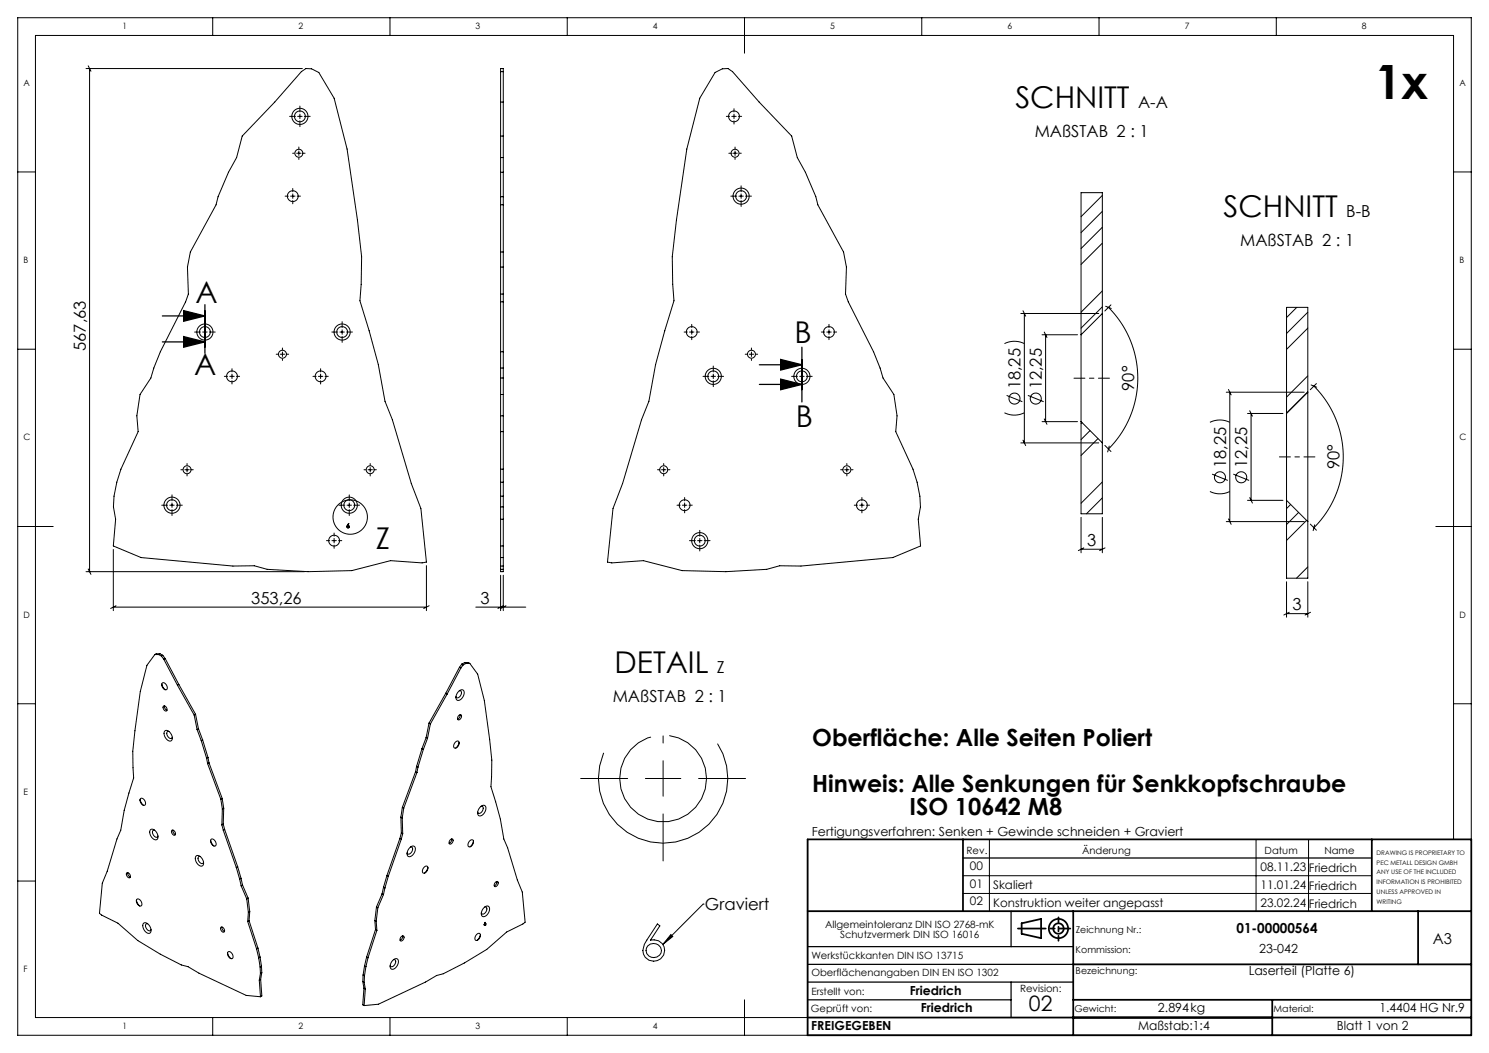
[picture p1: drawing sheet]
<svg xmlns="http://www.w3.org/2000/svg" width="420mm" height="297mm" viewBox="0 0 420 297" stroke-linecap="round" stroke-linejoin="round" font-family="sans-serif">
<g fill="none" stroke="#000" stroke-width=".28">
<path d="M24.3 19.3h61M24.9 18.6l.7 1.5M25.3 19.3v141.9M60 5v5M110 5v5M141.2 19.3h.8v141.9h-.8zM160 5v5M210 5v10M260 5v5M310 5v5M360 5v5M81.7 32.8h1.6"/>
<path d="M84 32.8h1.2M84.6 29.9v1.7M84.6 32.2v1.2M84.6 34.1v1.6M85 20.2l1.3-.9 1.6 .1 2 1 4.4 7.3 3.6 14.3 2.9 20.1 1.2 10.3-.1 7.8-.4 4.6 2.6 8.5 2.6 9.5 1.9 10.4 2.1 5.2 5.3 18 2.7 7 1.6 15.1-1.2 .3-8.9-.7-11 2.8-12.3 .3-11.5-.6-3.7-1-6 .1-25.9-2.4-7.8-3.3 .6-7.6a22.6 22.6 0 0 1 1.5-14.1l4.9-10.6-.4-4.4 .9-6 3.1-4.7 .8-2.8 1.8-4.6 7.2-14.1 .7-2.2-.2-7.6 .8-4.2 7.2-13.3 .6-2.3 2.9-6.9 2.3-4.2 1.6-6 9.2-9.6zM85.8 32.8h1.7M141.2 38.4h.8M141.2 28.8h.8M141.2 20.2h.8M201.7 20.4l2.1-1 1.5-.1 1.3 .9 7.5 8.6 9.2 9.6 1.6 6 2.3 4.2 2.9 6.9 .6 2.3 7.2 13.3 .9 4.2-.3 7.6 .8 2.2 7.1 14.1 1.8 4.6 .9 2.8 3 4.7 .9 6-.3 4.4 4.8 10.6a22.6 22.6 0 0 1 1.5 14.1l.7 7.6-7.9 3.3-25.9 2.4-6-.1-3.6 1-11.6 .6-12.3-.3-10.9-2.8-8.9 .7-1.3-.3 1.6-15.1 2.7-7 5.4-18 2-5.2 1.9-10.4 2.6-9.5 2.6-8.5-.3-4.6-.2-7.8 1.2-10.3 2.9-20.1 3.7-14.3zM204.9 32.8h.9M206.4 32.8h1.3"/>
<path d="M207 30.7v.9M207 32.2v1.2M207 34.1v.9M208.3 32.8h.9M5 48.5h5M80.4 55.3h.9M82 55.3h1.2M82.5 43.2h.5M82.6 53.2v.9M82.6 54.7v1.2M82.6 56.6v.9M83.7 43.2h1.2"/>
<path d="M83.8 55.3h.9M84.3 41.5v.5M84.3 42.6v1.2M84.3 44.5v.5M85.5 43.2h.5M141.2 57.8h.8M141.2 55.5h.8M141.2 48.6h.8M141.2 44.4h.8M205.6 43.2h.5M206.1 55.3h1.7M206.7 43.2h1.3"/>
<path d="M207.3 41.5v.5M207.3 42.6v1.2M207.3 44.5v.5M208.4 55.3h1.3M208.6 43.2h.5M209 52.4v1.7M209 54.7v1.2M209 56.6v1.6M210.3 55.3h1.7M310.9 55.1l-6 6M310.9 59.6l-6 6M410 48.5h5"/>
<path d="M141.2 75.3h.8M141.2 71.1h.8M310.9 64.1l-6 6M310.9 68.6l-6 6M5 98.5h5M54.9 93.7h1.6M57.2 93.7h1.2M57.8 90.7v1.7M57.8 93v1.3M57.8 94.9v1.7M59 93.7h1.7M77.9 99.9h.5"/>
<path d="M79 99.9h1.3M79.7 98.2v.5M79.7 99.3v1.2M80.9 99.9h.5M93.6 93.7h1.7M95.9 93.7h1.2M96.5 90.7v1.7M96.5 93v1.3M96.5 94.9v1.7M97.8 93.7h1.6M141.2 99.2h.8M141.2 85.1h.8"/>
<path d="M141.2 82.9h.8M193 93.7h.9M194.5 93.7h1.2M195.1 91.5v.9M195.1 93v1.3M195.1 94.9v.9M196.4 93.7h.9M210.2 99.9h.5M211.3 99.9h1.3M212 98.2v.5M212 99.3v1.2M213.2 99.9h.5"/>
<path d="M231.7 93.7h.9M233.2 93.7h1.3M233.8 91.5v.9M233.8 93v1.3M233.8 94.9v.9M235.1 93.7h.9M283.3 96.9a6.3 6.3 0 0 1 5.6 0M287.9 88.4h22M288.6 87.7l.7 1.5M288.9 88.4v36.5M293.9 94.4h10M294.6 93.7l.7 1.5"/>
<path d="M294.9 94.4v24.5M304.9 94.4v24.5M310.9 82.1l-6 6M310.9 86.5l-6 6M310.9 88.4v36.5M310.9 88.4v-34.1h-6v40.1M310.9 88.4l-6 6M311.9 86.4l1.5 .6M312.7 86.7a28.3 28.3 0 0 1 0 39.9M313.4 86l-1.8 1.7M365.8 86.7l-2.9 2.9M368.9 88.1l-6 6"/>
<path d="M368.9 92.6l-6 6M410 98.5h5M63.3 106.2h.9M64.8 106.2h1.3M65.4 104v.9M65.4 105.5v1.3M65.4 107.4v.9M66.7 106.2h.9M79.7 101.2v.5M88.3 106.2h.9M89.8 106.2h1.3M90.4 104v.9"/>
<path d="M90.4 105.5v1.3M90.4 107.4v.9M91.7 106.2h.9M141.2 117.3h.8M141.2 111.3h.8M141.2 106.6h.8M141.2 103.8h.8M198.3 106.2h1.6M200.6 106.2h1.2M201.2 103.2v1.7M201.2 105.5v1.3M201.2 107.4v1.7"/>
<path d="M202.4 106.2h1.7M212 101.2v.5M223.3 106.2h1.6M225.6 106.2h1.2M226.2 103.2v1.7M226.2 105.5v1.3M226.2 107.4v1.7M227.4 106.2h1.7M283.3 116.4a6.3 6.3 0 0 0 5.6 0M283.9 111.5l4.5 1.8M289.9 111.5l4.5 1.8M293.9 118.9h10"/>
<path d="M294.6 118.2l.7 1.5M304.9 118.9v26h6v-20M304.9 118.9l6 6M305.2 119.2l-.3 .3M341.3 119.1a6.3 6.3 0 0 1 5.6 0M345.9 110.6h22M346.5 109.9l.8 1.5M346.9 110.6v36.5M351.9 116.6h10M352.5 115.9l.8 1.5M352.9 116.6v24.5M362.9 116.6v24.5"/>
<path d="M368.9 106l-6 6M368.9 110.5l-6 6M368.9 110.6v36.5M368.9 110.6v-23.9h-6v29.9M368.9 110.6l-6 6M369.8 108.6l1.6 .6M370.6 108.9a28.3 28.3 0 0 1 0 39.9M371.3 108.2l-1.7 1.7M48.5 139.6v1.6M51 132.5h.5M52.1 132.5h1.3M52.8 130.7v.5"/>
<path d="M52.8 131.9v1.2M52.8 133.7v.5M54 132.5h.5M98.5 139.6v1.6M102.7 132.5h.5M103.8 132.5h1.2M104.4 130.7v.5M104.4 131.9v1.2M104.4 133.7v.5M105.7 132.5h.5M141.2 139.9h.8M141.2 136h.8"/>
<path d="M141.2 132.3h.8M141.2 121.7h.8M185.5 132.5h.5M186.6 132.5h1.2M187.2 130.7v.5M187.2 131.9v1.2M187.2 133.7v.5M188.5 132.5h.5M237.1 132.5h.5M238.2 132.5h1.3M238.9 130.7v.5M238.9 131.9v1.2"/>
<path d="M238.9 133.7v.5M240.1 132.5h.5M287.9 124.9h22M288.6 124.2l.7 1.5M307.5 121.5l-2.6 2.5M309.7 123.7l-4.8 4.8M310.9 135.9l-6 6M311.6 125.6l1.8 1.8M312.9 125.8l-.5 1.7M341.3 138.6a6.3 6.3 0 0 0 5.6 0M341.9 133.7l4.4 1.8M347.9 133.7l4.4 1.8"/>
<path d="M5 148.5h10M32 155v17.2M45.6 142.5h1.7M47.9 142.5h1.2M48.5 141.9v1.2M48.5 143.7v1.7M49.8 142.5h1.6M92.1 152.5h.9M93.6 152.5h1.3M94.2 150.3v.9M94.2 151.9v1.2M94.2 153.7v.9"/>
<path d="M95.5 152.5h.9M95.6 142.5h1.7M97.9 142.5h1.2M98.3 147.6l-.2 .6a.39 .39 0 0 1 .5 .4 .39 .39 0 0 1-.6 .3 .39 .39 0 0 1-.1-.6zM98.5 141.9v1.2M98.5 143.7v1.7M99.8 142.5h1.6M120.3 159.5v12.7M141.2 154h.8M141.2 146.4h.8M141.2 157.3h.8M141.2 143h.8"/>
<path d="M141.2 159.7h.8M191 142.5h.9M192.5 142.5h1.2M193.1 140.3v.9M193.1 141.9v1.2M193.1 143.7v.9M194.4 142.5h.9M194.5 152.5h1.6M196.8 152.5h1.2M197.4 149.6v1.6M197.4 151.9v1.2M197.4 153.7v1.7"/>
<path d="M198.6 152.5h1.7M241 142.5h.9M242.5 142.5h1.2M243.1 140.3v.9M243.1 141.9v1.2M243.1 143.7v.9M244.4 142.5h.9M304.9 145.9v10M304.9 154.9h6M305.7 154.5l-1.5 .8M310.9 145.9v10M310.9 140.4l-4.5 4.5"/>
<path d="M311.7 154.5l-1.5 .8M345.9 147.1h22M346.5 146.4l.8 1.5M351.9 141.1h10M352.5 140.4l.8 1.5M362.9 141.1v22h6v-16M362.9 141.1l6 6M364.1 142.3l-1.2 1.2M366.3 144.5l-3.4 3.4M368.5 146.8l-5.6 5.6M368.9 159.9l-3.2 3.2M369.6 147.8l1.7 1.8"/>
<path d="M370.8 148l-.4 1.7M405 148.5h10M24.3 161.2h61.6M24.9 160.5l.7 1.5M32 171.2h88.3M32.7 170.9l-1.5 .7M121 170.9l-1.5 .7M134.2 171.2h14.1M141.2 162.2v10M141.2 160.6h.8M142 162.2v10M142 170.9l-1.6 .7"/>
<path d="M142.7 170.9l-1.5 .7M362.9 164.1v10M362.9 173.1h6M363.7 172.7l-1.6 .8M368.9 164.1v10M369.7 172.7l-1.6 .8M5 198.5h5M43.7 184.6l-2.3 3.1-1.8 7.4-2.1 16.8 .2 7.5-2.7 9.2-.9 5.6-1.1 2.4-2.8 9.1-1.3 3.4-.8 8.5 .6 .5 4.6 2.3 5.6 4.9 6.3 3.8 6 3.1 1.8 .5 3.1 1.8 13.3 6.3 4.1 .3M44.7 184.6h-1M44.7 184.6l.8 .4M45.1 184.4l-.4 .2M45.1 184.4l.8 .4"/>
<path d="M45.1 184.4h-1.1l-.3 .2M45.5 185l.7 .9M45.6 192.9l.4 .9 .6 .7M45.8 192.6a1.21 1.21 0 0 1 1.2 .7 1.21 1.21 0 0 1-.1 1.3 1.36 1.36 0 0 1-1.1-2zM45.9 184.8l-.4 .2M45.9 184.8l.7 .9M46.1 199.2a.81 .81 0 0 1 .9 .4 .81 .81 0 0 1-.2 1 1.08 1.08 0 0 1-.7-1.4zM46.2 185.9l3.9 7.4M46.4 199.1a1.16 1.16 0 0 0 .7 1.2M46.6 185.7l-.4 .2M46.6 185.7l3.8 7.3M50.1 193.3l4.7 8.4"/>
<path d="M50.4 193l-.3 .3M50.4 193l4.8 8.5M125.7 195.5l.4 .3M125.7 195.5l-4.7 8.5M126.1 195.8l-4.7 8.4M129.3 195.1a.89 .89 0 0 1 1.3-.5 .89 .89 0 0 1 .3 1.3 1.61 1.61 0 0 1-2.1 1.5 1.94 1.94 0 0 1 .5-2.3zM129.6 194.8a.59 .59 0 0 1 .6 .4 .59 .59 0 0 1-.1 .6 .98 .98 0 0 1-1.4 .9l-.1-.2M129.6 188.2l.4 .2M129.6 188.2l-3.9 7.3M130 188.4l-3.9 7.4M130.3 187.3l.3 .2M130.3 187.3l-.7 .9"/>
<path d="M130.6 187.5l-.6 .9M131.1 186.9l.4 .2M131.1 186.9l-.8 .4M131.1 186.9h1l.4 .2M131.5 187.1l-.9 .4M131.5 187.1h1M132.5 187.1l2.2 3 1.9 7.5 2.1 16.8-.2 7.5 2.6 9.1 1 5.6 1.1 2.5 2.7 9.1 1.4 3.4 .8 8.5-.6 .5-4.6 2.3-5.6 4.9-6.3 3.8-6 3.1-1.9 .4-3 1.9-13.4 6.2-4 .4M410 198.5h5M46.5 206.2a1.74 1.74 0 0 1 2.1 2 .83 .83 0 0 1-.7 .9 .83 .83 0 0 1-.9-.6 2.06 2.06 0 0 1-.5-2.3zM47.7 206.3a.59 .59 0 0 0-.7 .3 .59 .59 0 0 0 .1 .7 .98 .98 0 0 0 1.4 .8l.1-.2M54.8 201.7l.8 4.1M55.2 201.5l-.4 .2"/>
<path d="M55.2 201.5l.8 4M55.6 205.8l1.2 3.1M56 205.5l-.4 .3M56 205.5l1.2 3.2M56.8 208.9l1.5 5M57.2 208.7l-.4 .2M57.2 208.7l1.5 4.9M58.3 213.9l.3 1.5M58.6 215.4l3.7 10M58.7 213.6l-.4 .3M58.7 213.6l.3 1.6M59 215.2l-.4 .2"/>
<path d="M59 215.2l3.7 10M117.2 217.7l.4 .2M117.2 217.7l-3.7 10M117.5 216.1l.4 .3M117.5 216.1l-.3 1.6M117.6 217.9l-3.7 10M117.9 216.4l-.3 1.5M119 211.2l.4 .2M119 211.2l-1.5 4.9M119.4 211.4l-1.5 5M120.2 208l.4 .3M120.2 208l-1.2 3.2"/>
<path d="M120.6 208.3l-1.2 3.1M121 204l.4 .2M121 204l-.8 4M121.4 204.2l-.8 4.1M128.5 209.3a.61 .61 0 0 1 .9-.2 .61 .61 0 0 1 0 .9 .98 .98 0 0 1-1.4 .8v-.6zM129.4 201.8a.47 .47 0 0 1 .7-.2 .47 .47 0 0 1 0 .8 .55 .55 0 0 1-.4 .6 .55 .55 0 0 1-.7-.4zM129.5 209.4l-.3 .9-.6 .7M129.8 201.6a1.16 1.16 0 0 1-.7 1.2M163.8 219.6h13.2M182 219.6h10M187 207.6v2M187 214.6v10"/>
<path d="M188.9 207.5a12.2 12.2 0 0 1 8.8 18.2 12.2 12.2 0 0 1-20.1 1.5 12.2 12.2 0 0 1 5.9-19.3M197 219.6h13.3M202.4 209.8a18.2 18.2 0 0 1-13.9 28 18.2 18.2 0 0 1-18.2-25.4M39.5 225.5l.3 .9 .7 .7M39.7 225.2a1.2 1.2 0 0 1 1.1 .6 1.2 1.2 0 0 1-.1 1.4 1.36 1.36 0 0 1-1-2zM42.4 234.1a1.74 1.74 0 0 1 2.2 1.9 .83 .83 0 0 1-.7 .9 .83 .83 0 0 1-.9-.5 2.06 2.06 0 0 1-.6-2.3zM43.6 234.2a.59 .59 0 0 0-.6 .3 .59 .59 0 0 0 .1 .7 .98 .98 0 0 0 1.4 .8l.1-.2M48.5 234.2a.81 .81 0 0 1 .9 .4 .81 .81 0 0 1-.2 1 1.08 1.08 0 0 1-.7-1.4zM48.8 234.1a1.16 1.16 0 0 0 .7 1.3M59.4 237l.3 .9 .7 .7M59.6 236.7a1.2 1.2 0 0 1 1.2 .6 1.2 1.2 0 0 1-.2 1.3 1.36 1.36 0 0 1-1-1.9zM62.3 225.4l.4 2.8"/>
<path d="M62.6 232.7l.4 1.5M62.7 225.2l-.4 .2M62.7 225.2l.4 2.8M62.7 228.2l-.1 4.5M63 232.4l-.4 .3M63 232.4l.4 1.6M63 234.2l3.6 10.5M63.1 228l-.4 .2M63.1 228l-.1 4.4M63.4 234l-.4 .2M63.4 234l3.6 10.4M112.8 236.5l.4 .2"/>
<path d="M112.8 236.5l-3.7 10.4M113.1 230.5l.4 .2M113.1 230.5l.1 4.4M113.2 236.7l-3.7 10.5M113.2 234.9l.4 .2M113.2 234.9l-.4 1.6M113.5 230.7l.1 4.4M113.5 227.7l.4 .2M113.5 227.7l-.4 2.8M113.6 235.1l-.4 1.6M113.9 227.9l-.4 2.8M115.5 239.1a.89 .89 0 0 1 1.3-.4 .89 .89 0 0 1 .3 1.3 1.61 1.61 0 0 1-2.1 1.4 1.94 1.94 0 0 1 .5-2.3z"/>
<path d="M115.8 238.9a.59 .59 0 0 1 .6 .3 .59 .59 0 0 1-.1 .7 .98 .98 0 0 1-1.4 .8l-.1-.2M127 236.9a.47 .47 0 0 1 .7-.2 .47 .47 0 0 1 0 .7 .55 .55 0 0 1-.4 .6 .55 .55 0 0 1-.6-.3zM127.4 236.6a1.16 1.16 0 0 1-.7 1.3M132.5 237.2a.61 .61 0 0 1 .9-.3 .61 .61 0 0 1 .1 1 .98 .98 0 0 1-1.4 .8l-.1-.6zM133.5 237.2l-.3 .9-.6 .7M135.4 227.6a.89 .89 0 0 1 1.3-.4 .89 .89 0 0 1 .3 1.3 1.61 1.61 0 0 1-2.1 1.5 1.94 1.94 0 0 1 .5-2.4zM135.7 227.4a.59 .59 0 0 1 .6 .3 .59 .59 0 0 1-.1 .7 .98 .98 0 0 1-1.4 .8l-.1-.1M187 229.6v13.2M227.8 236.8v55.2M279.1 236.8v20.2M354.3 236.8v20.2M369.1 236.8v20.2"/>
<path d="M410 236.8v-226.8h-400v277h217.8M415 236.8v-231.8h-410v287h410M5 248.5h5M35.7 246.2a.81 .81 0 0 1 .9 .4 .81 .81 0 0 1-.1 1 1.08 1.08 0 0 1-.8-1.4zM36 246.1a1.16 1.16 0 0 0 .8 1.3M38.5 253.9l.3 .9 .6 .7M38.7 253.6a1.21 1.21 0 0 1 1.1 .6 1.21 1.21 0 0 1-.1 1.4 1.36 1.36 0 0 1-1-2zM55.3 241.5a1.74 1.74 0 0 1 2.1 2 .83 .83 0 0 1-.6 .8 .83 .83 0 0 1-1-.5 2.06 2.06 0 0 1-.5-2.3zM56.5 241.6a.59 .59 0 0 0-.7 .3 .59 .59 0 0 0 .1 .7 .98 .98 0 0 0 1.4 .8l.1-.2M66.6 244.7l1 3.2M67 244.4l-.4 .3M67 244.4l1 3.3"/>
<path d="M67.6 247.9l.4 2M68 247.7l-.4 .2M68 247.7l.4 1.9M68 249.9l1.6 3.6M68.4 249.6l-.4 .3M68.4 249.6l1.6 3.7M69.6 253.5l.5 3.9M69.9 259.9l2.5 7.7M70 253.3l-.4 .2M70 253.3l.4 3.9M70.1 257.4l-.2 2.5M70.3 259.7l-.4 .2"/>
<path d="M70.3 259.7l2.5 7.7M70.4 257.2l-.3 .2M70.4 257.2l-.1 2.5M105.7 259.6l.4 .3M105.7 259.6l.2 2.6M106.1 259.9l.2 2.5M106.2 255.8l.4 .2M106.2 255.8l-.5 3.8M106.6 256l-.5 3.9M107.8 252.1l.4 .3M107.8 252.1l-1.6 3.7M108.2 252.4l-1.6 3.6"/>
<path d="M108.2 250.2l.4 .2M108.2 250.2l-.4 1.9M108.6 250.4l-.4 2M109.1 246.9l.4 .3M109.1 246.9l-.9 3.3M109.5 247.2l-.9 3.2M119.6 244.6a.61 .61 0 0 1 .9-.2 .61 .61 0 0 1 .1 .9 .98 .98 0 0 1-1.4 .8v-.6zM120.7 244.6l-.3 .9-.7 .8M136.5 256.1a.89 .89 0 0 1 1.3-.5 .89 .89 0 0 1 .2 1.3 1.61 1.61 0 0 1-2 1.5 1.94 1.94 0 0 1 .5-2.3zM136.7 255.8a.59 .59 0 0 1 .6 .3 .59 .59 0 0 1-.1 .7 .98 .98 0 0 1-1.4 .8v-.1M139.7 248.9a.47 .47 0 0 1 .7-.2 .47 .47 0 0 1 .1 .7 .55 .55 0 0 1-.5 .6 .55 .55 0 0 1-.6-.3zM140.1 248.6a1.16 1.16 0 0 1-.7 1.3"/>
<path d="M198.3 255h.1M198.3 255l-11.3 11.4M271.6 252h115.3M271.6 247h115.3M40.5 260.4a1.74 1.74 0 0 1 2.1 2 .83 .83 0 0 1-.7 .9 .83 .83 0 0 1-.9-.6 2.06 2.06 0 0 1-.5-2.3zM41.7 260.5a.59 .59 0 0 0-.7 .4 .59 .59 0 0 0 .1 .7 .98 .98 0 0 0 1.4 .8l.1-.2M62.3 261.6a.81 .81 0 0 1 .9 .4 .81 .81 0 0 1-.2 .9 1.08 1.08 0 0 1-.7-1.3zM62.6 261.5a1.16 1.16 0 0 0 .7 1.2M64.2 268.8l.3 .9 .6 .7M64.4 268.5a1.2 1.2 0 0 1 1.1 .6 1.2 1.2 0 0 1-.1 1.3 1.36 1.36 0 0 1-1-1.9zM72.4 267.6l.6 2.6M72.8 267.4l-.4 .2"/>
<path d="M72.8 267.4l.6 2.5M73 270.2l.4 2.5M73.1 276.5l.4 4.6M73.4 269.9l-.4 .3M73.4 269.9l.4 2.6M73.4 272.7l.1 1.9M73.5 274.6l-.4 1.9M73.5 276.2l-.4 .3M73.5 276.2l.4 4.7-.4 .2M73.8 272.5l-.4 .2M73.8 272.5v1.9M73.8 274.4l-.3 .2"/>
<path d="M73.8 274.4l-.3 1.8M102.3 276.9l.4 .2M102.3 276.9l.4 1.8M102.4 275l.4 .2M102.4 275l-.1 1.9M102.7 278.7l.3 .3M102.7 278.7l-.4 4.7 .4 .2M102.7 277.1l.3 1.9M102.8 275.2l-.1 1.9M102.8 272.4l.4 .3M102.8 272.4l-.4 2.6M103 279l-.3 4.6"/>
<path d="M103.2 272.7l-.4 2.5M103.4 269.9l.4 .2M103.4 269.9l-.6 2.5M103.8 270.1l-.6 2.6M105.9 262.2l.4 .2M105.9 262.2l-2.5 7.7M106.3 262.4l-2.5 7.7M110.8 270.9a.89 .89 0 0 1 1.2-.4 .89 .89 0 0 1 .3 1.3 1.61 1.61 0 0 1-2.1 1.4 1.94 1.94 0 0 1 .6-2.3zM111 270.7a.59 .59 0 0 1 .6 .3 .59 .59 0 0 1-.1 .7 .98 .98 0 0 1-1.4 .8v-.2M113.2 264.2a.47 .47 0 0 1 .7-.2 .47 .47 0 0 1 0 .8 .55 .55 0 0 1-.4 .6 .55 .55 0 0 1-.7-.4zM113.6 264a1.16 1.16 0 0 1-.8 1.2M134.5 263.6a.61 .61 0 0 1 .9-.3 .61 .61 0 0 1 0 1 .98 .98 0 0 1-1.4 .8v-.9z"/>
<path d="M135.5 263.6l-.3 .9-.6 .7M136.6 260.9l.2 .1M136.6 260.8l.1 .1M136.6 260.8h.1M136.7 260.6l.2-.4-.3 .7M136.7 260.6h.3M136.7 260.6h.1M136.8 260.6h.1M136.8 260.6l-.2 .2M136.8 260.6l.1 .1M136.8 261h-.2M136.8 261h.1"/>
<path d="M136.9 260.5l.1 .1M136.9 260.7l-.3 .1M137 260.6l-.2 .4M137 260.6h.1M182.7 266.8a2.12 2.12 0 0 1 2.9-.3 2.12 2.12 0 0 1 .5 2.9 2.12 2.12 0 0 1-3 .3 2.12 2.12 0 0 1-.4-2.9zM185.4 260.6l.7 .5-2.6 4.1a3.1 3.1 0 0 1 3.9 2.3 3.1 3.1 0 0 1-2.7 3.7 3.1 3.1 0 0 1-3.4-3.1l.4-1.7zM189.2 263.6l.6 .5-2.8 2.3zM60 287v5M110 287v5M160 287v5M210 282v10"/>
<circle cx="84.6" cy="32.8" r="1.53"/>
<circle cx="84.6" cy="32.8" r="2.28"/>
<circle cx="207" cy="32.8" r="1.53"/>
<circle cx="82.6" cy="55.3" r="1.53"/>
<circle cx="84.3" cy="43.2" r="1.12"/>
<circle cx="207.3" cy="43.2" r="1.12"/>
<circle cx="209" cy="55.3" r="2.28"/>
<circle cx="209" cy="55.3" r="1.53"/>
<circle cx="57.8" cy="93.7" r="1.53"/>
<circle cx="57.8" cy="93.7" r="2.28"/>
<circle cx="79.7" cy="99.9" r="1.13"/>
<circle cx="96.5" cy="93.7" r="2.28"/>
<circle cx="96.5" cy="93.7" r="1.53"/>
<circle cx="195.1" cy="93.7" r="1.53"/>
<circle cx="212" cy="99.9" r="1.13"/>
<circle cx="233.8" cy="93.7" r="1.53"/>
<circle cx="65.4" cy="106.2" r="1.53"/>
<circle cx="90.4" cy="106.2" r="1.53"/>
<circle cx="201.2" cy="106.2" r="2.28"/>
<circle cx="201.2" cy="106.2" r="1.53"/>
<circle cx="226.2" cy="106.2" r="2.28"/>
<circle cx="226.2" cy="106.2" r="1.53"/>
<circle cx="286.2" cy="112.4" r="1.56"/>
<circle cx="292.2" cy="112.4" r="1.56"/>
<circle cx="52.8" cy="132.5" r="1.13"/>
<circle cx="104.4" cy="132.5" r="1.12"/>
<circle cx="187.2" cy="132.5" r="1.12"/>
<circle cx="238.9" cy="132.5" r="1.13"/>
<circle cx="344.1" cy="134.6" r="1.56"/>
<circle cx="350.1" cy="134.6" r="1.56"/>
<circle cx="48.5" cy="142.5" r="1.53"/>
<circle cx="48.5" cy="142.5" r="2.28"/>
<circle cx="94.2" cy="152.5" r="1.53"/>
<circle cx="98.2" cy="148.5" r=".26"/>
<circle cx="98.5" cy="142.5" r="2.28"/>
<circle cx="98.5" cy="142.5" r="1.53"/>
<circle cx="98.8" cy="145.8" r="4.9"/>
<circle cx="193.1" cy="142.5" r="1.53"/>
<circle cx="197.4" cy="152.5" r="2.28"/>
<circle cx="197.4" cy="152.5" r="1.53"/>
<circle cx="243.1" cy="142.5" r="1.53"/>
</g>
<g fill="none" stroke="#000" stroke-width=".35">
<path d="M45.8 89.1h12M45.8 96.4h12M51.8 87.6l6 1.5-6 1.5zM51.8 94.9l6 1.5-6 1.5zM57.8 85.9v13.7M226.2 97.9v15.5M214.2 102.9h12M214.2 108.4h12M220.2 101.4l6 1.5-6 1.5zM220.2 106.9l6 1.5-6 1.5zM271.6 242h115.3M285.2 257v10"/>
<path d="M227.8 277h74.9M227.8 267h74.9M227.8 272h74.9M285.2 277v10M227.8 282h57.4"/>
</g>
<g fill="none" stroke="#000" stroke-width=".5">
<path d="M227.8 236.8h187.2v55.2h-187.2zM271.6 236.8v20.2M386.9 236.8v20.2M227.8 257h187.2M302.7 257v35M400 257v15M288.2 260.4l5.5-1.2v5.4l-5.5-1.2zM302.7 272h112.3M227.8 287h187.2M302.7 282h112.3M358.9 282v10"/>
<circle cx="298.6" cy="261.9" r="2.72"/>
<circle cx="298.6" cy="261.9" r="1.47"/>
</g>
<path d="M312.9 106.7h-10M370.9 128.9h-10" fill="none" stroke="#000" stroke-width=".28" stroke-dasharray="15.2 1.3 1.3 1.3" stroke-dashoffset="12.1"/>
<path d="M287.1 261.9h14.8" fill="none" stroke="#000" stroke-width=".5" stroke-dasharray="15.2 1.3 1.3 1.3" stroke-dashoffset="7.4"/>
<path d="M298.6 258.7v6.6" fill="none" stroke="#000" stroke-width=".5" stroke-dasharray="15.2 1.3 1.3 1.3" stroke-dashoffset="13.8"/>
<g fill="#000">
<path d="M189.2 263.6l.6 .5-2.8 2.3z"/>
<path d="M51.8 87.6l6 1.5-6 1.5zM51.8 94.9l6 1.5-6 1.5z"/>
<path d="M220.2 101.4l6 1.5-6 1.5zM220.2 106.9l6 1.5-6 1.5z"/>
</g>
<text font-size="13.3" x="387.9" y="28">1x</text>
<g font-size="8.5">
<text x="286.4" y="30.5">SCHNITT</text>
<text x="345.1" y="61.1">SCHNITT</text>
<text x="55.1" y="85.3">A</text>
<text x="224.1" y="96.7">B</text>
<text x="54.8" y="105.8">A</text>
<text x="224.4" y="120.3">B</text>
<text x="106" y="154.8">Z</text>
<text x="173.4" y="189.9">DETAIL</text>
</g>
<g font-size="6.7">
<text x="229.1" y="210.5">Oberfläche: Alle Seiten Poliert</text>
<text x="229.1" y="223.5">Hinweis: Alle Senkungen für Senkkopfschraube</text>
<text x="256.6" y="229.9">ISO 10642 M8</text>
</g>
<text font-size="6" x="290.2" y="285.2">02</text>
<g font-size="4.7">
<text x="321" y="30.5">A-A</text>
<text x="291.9" y="38.7">MAßSTAB 2 : 1</text>
<text x="379.7" y="61.1">B-B</text>
<text x="349.8" y="69.3">MAßSTAB 2 : 1</text>
<text x="24.3" y="99" transform="rotate(-90 24.3 99)">567,63</text>
<text x="287.9" y="109.9" transform="rotate(-90 287.9 109.9)">18,25</text>
<text x="293.9" y="109.9" transform="rotate(-90 293.9 109.9)">12,25</text>
<text x="319.9" y="110.2" transform="rotate(-90 319.9 110.2)">90°</text>
<text x="345.8" y="132.1" transform="rotate(-90 345.8 132.1)">18,25</text>
<text x="351.8" y="132.1" transform="rotate(-90 351.8 132.1)">12,25</text>
<text x="377.9" y="132.4" transform="rotate(-90 377.9 132.4)">90°</text>
<text x="306.6" y="153.9">3</text>
<text x="70.9" y="170.2">353,26</text>
<text x="135.5" y="170.2">3</text>
<text x="364.6" y="172.1">3</text>
<text x="202.2" y="189.9">Z</text>
<text x="172.8" y="198.1">MAßSTAB 2 : 1</text>
<text x="198.8" y="256.8">Graviert</text>
</g>
<text font-size="4.2" x="404.2" y="266.2">A3</text>
<text font-size="3.9" x="348.8" y="263.3">01-00000564</text>
<g font-size="3.5">
<text x="229" y="235.7">Fertigungsverfahren: Senken + Gewinde schneiden + Graviert</text>
<text x="355.2" y="268.8">23-042</text>
<text x="352.2" y="275.1">Laserteil (Platte 6)</text>
<text x="256.6" y="280.5">Friedrich</text>
<text x="259.8" y="285.5">Friedrich</text>
<text x="326.6" y="285.5">2.894kg</text>
<text x="389.1" y="285.5">1.4404 HG Nr.9</text>
<text x="228.8" y="290.6">FREIGEGEBEN</text>
<text x="321" y="290.6">Maßstab:1:4</text>
<text x="377.1" y="290.6">Blatt 1 von 2</text>
</g>
<g font-size="3.3">
<text x="273.6" y="245.4">00</text>
<text x="355.5" y="245.8">08.11.23</text>
<text x="273.6" y="250.4">01</text>
<text x="280.1" y="250.8">Skaliert</text>
<text x="355.5" y="250.8">11.01.24</text>
<text x="369.2" y="246">Friedrich</text>
<text x="369.2" y="251">Friedrich</text>
<text x="273.6" y="255.4">02</text>
<text x="280.1" y="255.8">Konstruktion weiter angepasst</text>
<text x="355.5" y="255.8">23.02.24</text>
<text x="369.2" y="256">Friedrich</text>
</g>
<g font-size="2.8">
<text x="272.6" y="240.7">Rev.</text>
<text x="305.2" y="240.7">Änderung</text>
<text x="356.7" y="240.7">Datum</text>
<text x="373.6" y="240.7">Name</text>
<text x="232.7" y="261.8">Allgemeintoleranz DIN ISO 2768-mK</text>
<text x="237" y="264.6">Schutzvermerk DIN ISO 16016</text>
<text x="228.9" y="270.4">Werkstückkanten DIN ISO 13715</text>
<text x="228.9" y="275.3">Oberflächenangaben DIN EN ISO 1302</text>
<text x="228.9" y="280.6">Erstellt von:</text>
<text x="287.7" y="279.8">Revision:</text>
<text x="228.7" y="285.5">Geprüft von:</text>
</g>
<g font-size="2.7">
<text x="303.4" y="263.3">Zeichnung Nr.:</text>
<text x="303.4" y="268.8">Kommission:</text>
<text x="303.4" y="274.7">Bezeichnung:</text>
<text x="303.1" y="285.5">Gewicht:</text>
<text x="359.2" y="285.5">Material:</text>
</g>
<g font-size="2.5">
<text x="34.6" y="8.2">1</text>
<text x="84.2" y="8.2">2</text>
<text x="134.2" y="8.2">3</text>
<text x="184.2" y="8.2">4</text>
<text x="234.2" y="8.2">5</text>
<text x="284.2" y="8.2">6</text>
<text x="334.2" y="8.2">7</text>
<text x="384.2" y="8.2">8</text>
<text x="6.7" y="24.2">A</text>
<text x="411.7" y="24.2">A</text>
<text x="6.7" y="74.2">B</text>
<text x="411.7" y="74.2">B</text>
<text x="6.7" y="124.2">C</text>
<text x="411.7" y="124.2">C</text>
<text x="6.7" y="174.2">D</text>
<text x="411.7" y="174.2">D</text>
<text x="6.7" y="224.2">E</text>
<text x="6.7" y="274.2">F</text>
<text x="34.6" y="290.2">1</text>
<text x="84.2" y="290.2">2</text>
<text x="134.2" y="290.2">3</text>
<text x="184.2" y="290.2">4</text>
</g>
<g font-size="1.8">
<text x="388.3" y="241.1">DRAWING IS PROPRIETARY TO</text>
<text x="388.3" y="243.9">PEC METALL DESIGN GMBH</text>
<text x="388.3" y="246.6">ANY USE OF THE INCLUDED</text>
<text x="388.3" y="249.4">INFORMATION IS PROHIBITED</text>
<text x="388.3" y="252.2">UNLESS APPROVED IN</text>
<text x="388.3" y="254.9">WRITING</text>
</g>
</svg>
